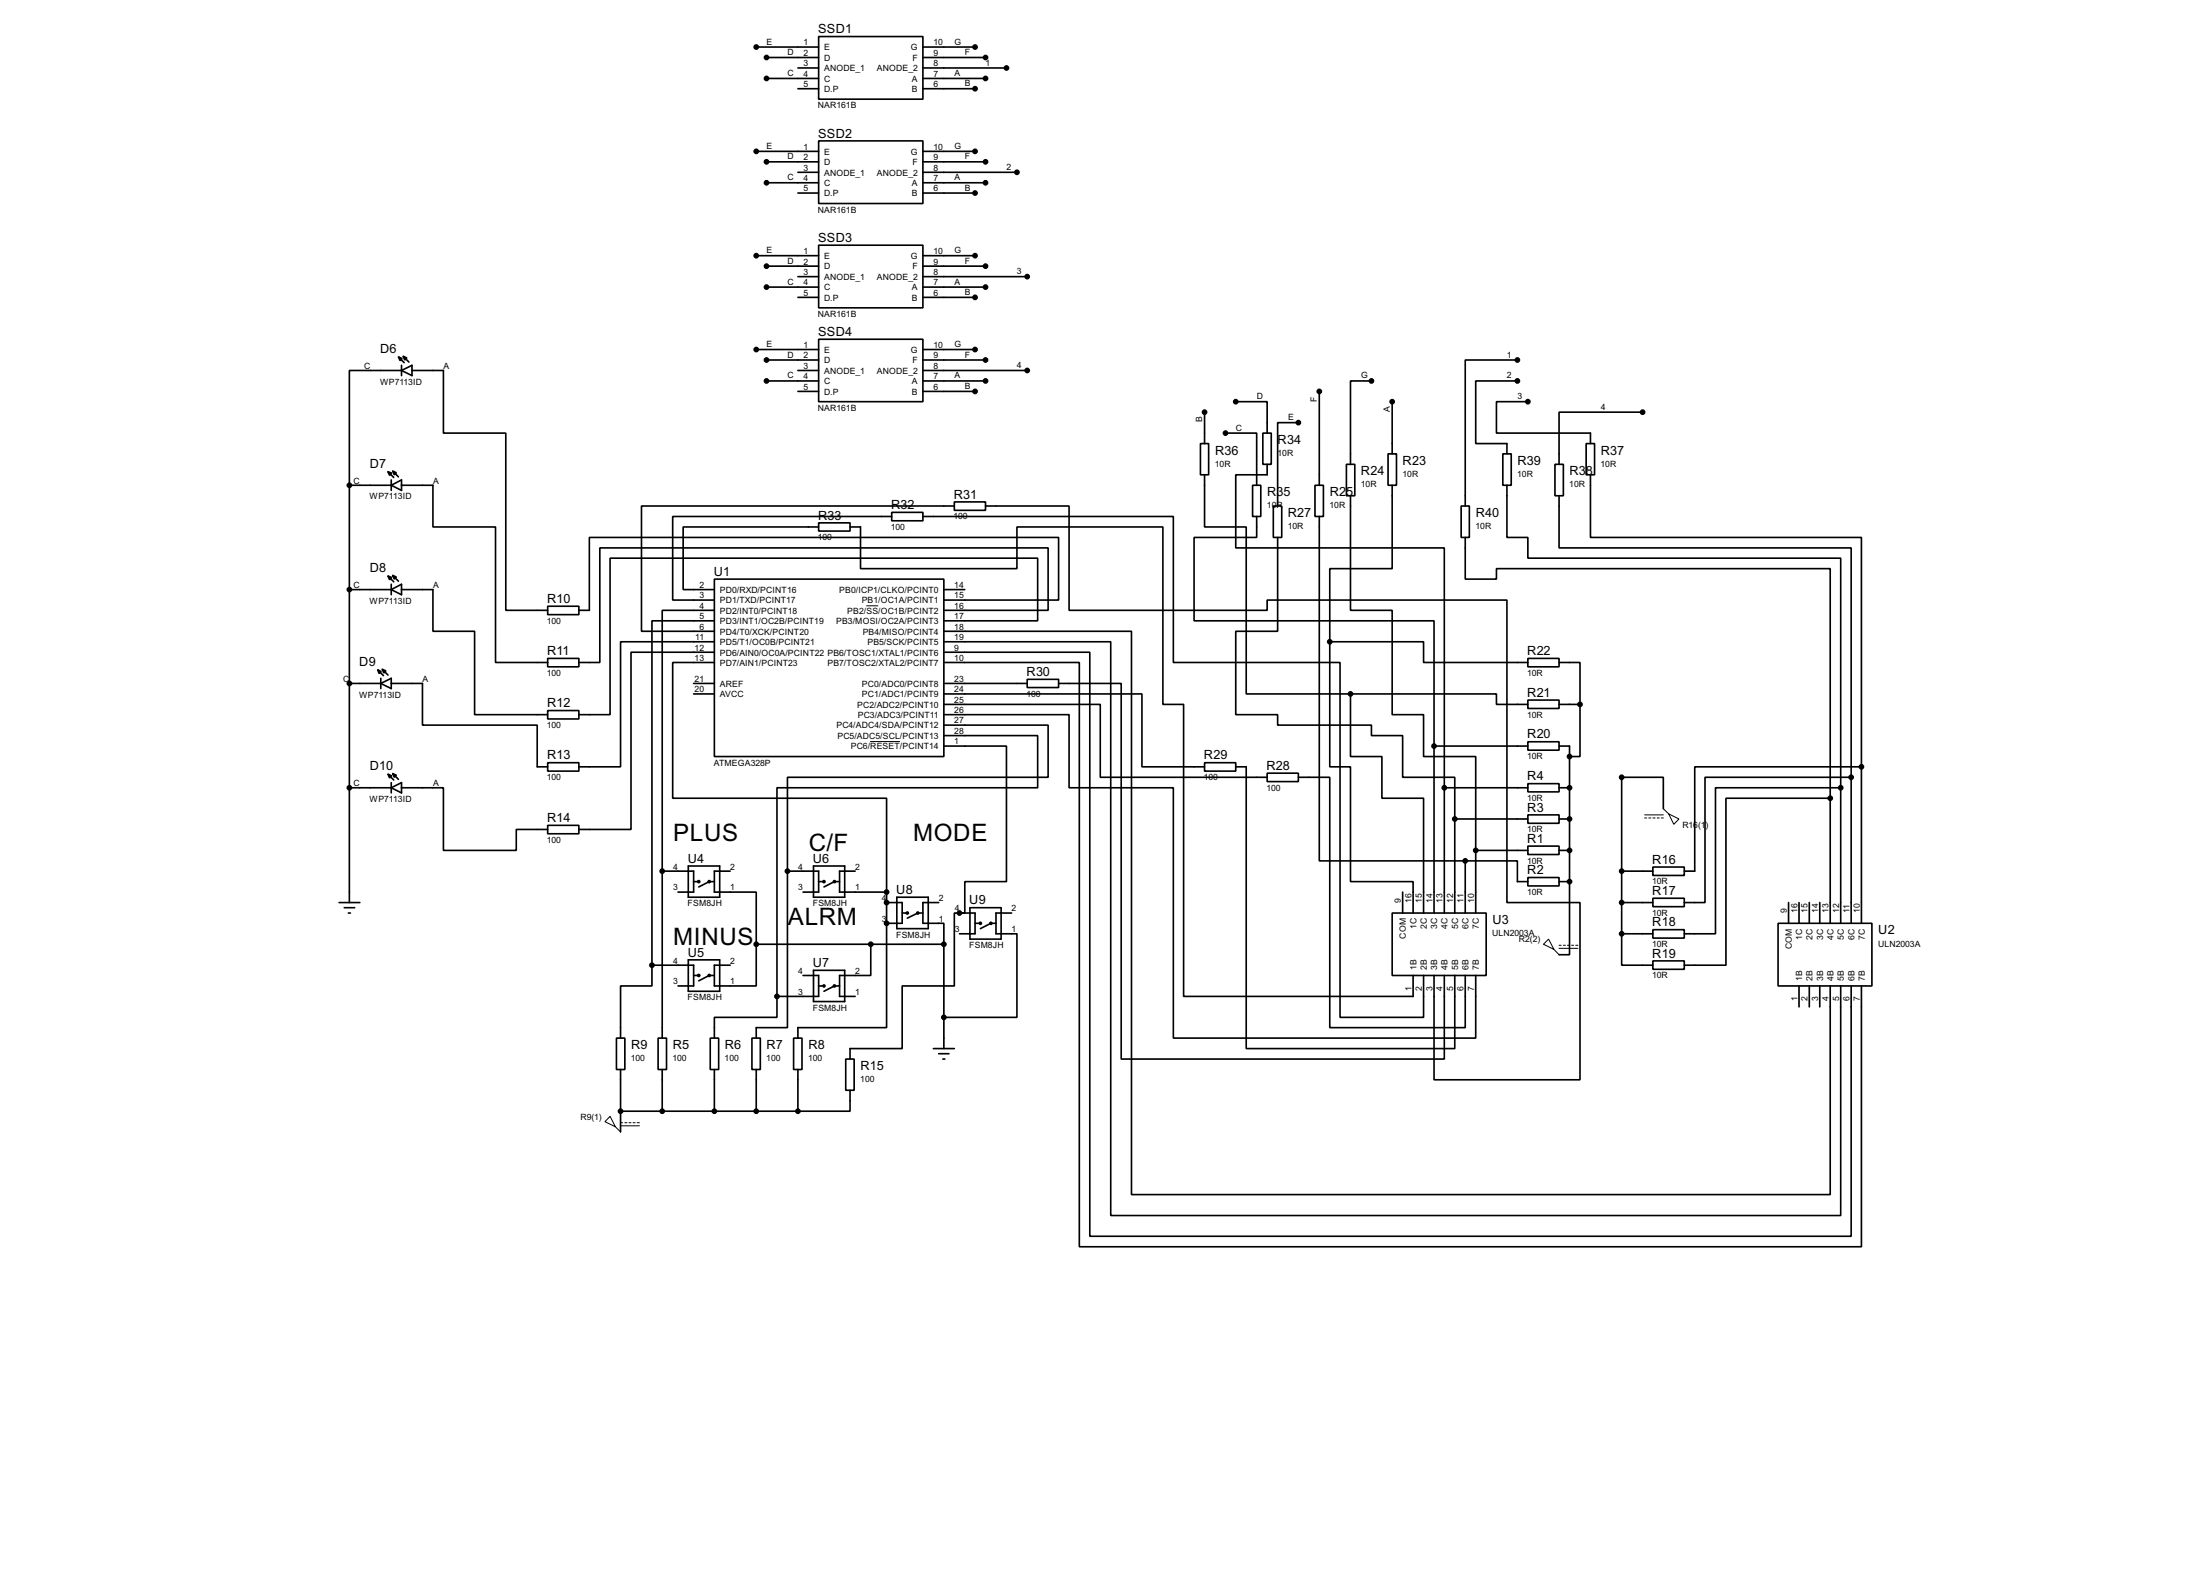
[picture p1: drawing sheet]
<svg xmlns="http://www.w3.org/2000/svg" width="536mm" height="383mm" viewBox="0 0 536 383" stroke-linecap="round" stroke-linejoin="round" font-family="sans-serif">
<g fill="none" stroke="#000" stroke-width=".4">
<path d="M184.2 11.5h15.2M186.7 14h12.7M186.7 19.1h12.7M194.4 16.6h5M199.4 8.9h25.4v15.3h-25.4zM224.8 11.5h12.7M224.8 14h15.3M224.8 19.1h15.3M224.8 16.6h20.4M184.2 36.9h15.2M186.7 39.4h12.7M194.4 21.6h5"/>
<path d="M199.4 34.3h25.4v15.3h-25.4zM224.8 21.6h12.7M224.8 36.9h12.7M224.8 39.4h15.3M186.7 44.5h12.7M194.4 47h5M194.4 42h5M199.4 59.7h25.4v15.3h-25.4zM224.8 44.5h15.3M224.8 47h12.7M224.8 42h22.9M184.2 62.3h15.2"/>
<path d="M186.7 64.8h12.7M186.7 69.9h12.7M194.4 72.4h5M194.4 67.4h5M224.8 62.3h12.7M224.8 64.8h15.3M224.8 69.9h15.3M224.8 72.4h12.7M224.8 67.4h25.4M97.1 86.9l.9 .4-.5 .5zM97.1 86.9l1.4 1.4M97.8 90.2h-12.7v28"/>
<path d="M97.8 90.2l2.6-1.2v2.5zM97.8 89v2.5M98.2 86.8l.9 .4-.5 .5zM98.2 86.8l1.4 1.4M100.4 90.2h7.6v15.3h15.2v43.1h10.2M184.2 85.1h15.2M186.7 87.7h12.7M186.7 92.8h12.7M194.4 95.3h5M194.4 90.2h5M199.4 82.6h25.4v15.2h-25.4zM224.8 85.1h12.7"/>
<path d="M224.8 87.7h15.3M224.8 92.8h15.3M224.8 95.3h12.7M224.8 90.2h25.4M301 97.8h7.7v7.7M321.4 95.3v22.9M334.1 92.8h-5.1v20.3M339.1 97.8v12.7M369.6 92.8h-10.1v15.2h7.6v2.5M369.6 87.7h-12.7v35.5M372.2 97.8h-7.7v7.7h22.9v2.5M85.1 118.2h10.2"/>
<path d="M85.1 118.2v101.6M94.5 114.9l.9 .3-.5 .6zM94.5 114.9l1.4 1.4M95.3 118.2l2.5-1.3v2.5zM95.3 116.9v2.5M95.7 114.7l.9 .4-.5 .5zM95.7 114.7l1.4 1.4M97.8 118.2h7.7v10.1h15.2v33h12.7M292.4 108h2v7.6h-2zM293.4 115.6v12.7h10.2v40.7h25.4M293.4 100.4v7.6M298.5 105.5h7.6v12.7"/>
<path d="M305.1 118.2h2v7.6h-2zM307.6 105.5h2.1v7.6h-2.1zM308.7 113.1v2.5h-7.7v17.8h50.8v58.4M316.3 102.9h-5.1v20.3M320.3 118.2h2.1v7.6h-2.1zM328 113.1h2v7.6h-2zM338.1 110.5h2.1v7.7h-2.1zM339.1 118.2v20.3h-15.2v17.8M366.1 110.5h2v7.7h-2zM367.1 118.2v12.7h5.1v5h76.2v55.9M378.8 113.1h2v7.6h-2zM386.4 108h2v7.6h-2z"/>
<path d="M387.4 115.6v15.3h66v55.8M400.1 100.4h-20.3v12.7M199.4 127.3h7.7v2h-7.7zM199.4 128.3h-33v15.3h7.6M207.1 128.3h2.5v10.2h38.1v-10.2h35.6v43.2h5v71.1h55.9v-5.1M217.2 124.8h7.6v2h-7.6zM217.2 125.8h-53.3v20.3h10.1M224.8 125.8h61v35.5h40.6v86.4h20.4v-10.2M232.5 122.2h7.6v2.1h-7.6zM232.5 123.2h-76.2v30.5h17.7M240.1 123.2h20.3v25.4h48.3v-2.5h58.4v73.7h17.8v43.1h-35.6v-25.4M306.1 125.8v5.1h-15.2v20.3h58.4v30.5"/>
<path d="M310.2 123.2h2v7.7h-2zM311.2 130.9v22.8h-10.2v20.3h10.2v2.6h22.9v2.5h7.6v10.2h12.7v10.1M321.4 125.8v83.8h35.5M329 120.7v27.9h10.1v25.4h7.7v10.2h12.7v22.9M355.9 123.2h2v7.7h-2zM356.9 130.9v10.1h7.6v-2.5h81.3v55.9M379.8 120.7v12.7h71.1v55.9M85.1 143.6h10.2M94.5 140.3l.9 .3-.5 .6zM94.5 140.3l1.4 1.4M95.3 143.6l2.5-1.3v2.5zM95.3 142.3v2.5"/>
<path d="M95.7 140.1l.9 .4-.5 .5zM95.7 140.1l1.4 1.4M97.8 143.6h7.7v10.1h10.1v20.3h17.8M133.4 147.6h7.6v2.1h-7.6zM174 141h55.9v43.2h-55.9zM174 156.3h-22.8v30.4h-10.2M174 158.8h-20.3v43.2h-12.7M174 148.6h-12.7v63.5M174 151.2h-15.2v83.8M229.9 146.1h28v-15.2h-114.3v17.7h-2.6M229.9 148.6h25.4v-15.2h-109.2v27.9h-5.1M229.9 151.2h22.9v-15.3h-104.2v38.1h-7.6"/>
<path d="M229.9 153.7h45.7v137.2h170.2v-50.8M229.9 156.3h40.7v139.7h177.8v-55.9M229.9 158.8h35.6v142.2h185.4v-60.9M229.9 143.6h5.1M323.9 156.3v30.4h5.1v28h15.2v7.6M323.9 156.3h22.9v5h25.4M85.1 166.4h7.7M92 163.1l.9 .4-.5 .5zM92 163.1l1.4 1.4M92.8 166.4l2.5-1.2v2.5zM92.8 165.2v2.5M93.1 163l.9 .4-.5 .5z"/>
<path d="M93.1 163l1.4 1.4M95.3 166.4h7.6v10.2h28v10.1h2.5M133.4 160.3h7.6v2.1h-7.6zM133.4 173h7.6v2.1h-7.6zM169 166.4h5M169 169h5M174 161.3h-10.1v33.1h52.1v22.8M229.9 171.5h38.1v17.8h40.7M229.9 169h48.3v17.7h15.2M229.9 161.3h33v142.3h190.5v-63.5M229.9 174h30.5v17.8h25.4v61h73.7v-15.3M229.9 176.6h25.4v12.7h-63.5v22.8"/>
<path d="M229.9 179.1h22.9v12.7h-63.5v50.8M229.9 166.4h20.3M250.2 165.4h7.7v2h-7.7zM257.9 166.4h15.2v91.5h78.7v-20.4M329 169v15.2h7.6v10.2h10.2v27.9M329 169h35.5v2.5h7.7M372.2 170.5h7.6v2h-7.6zM372.2 160.3h7.6v2.1h-7.6zM379.8 161.3h5.1v10.2M379.8 171.5h5.1M384.9 171.5v12.7h-2.6M85.1 191.8h10.2"/>
<path d="M94.5 188.5l.9 .4-.5 .5zM94.5 188.5l1.4 1.4M95.3 191.8l2.5-1.2v2.5zM95.3 190.6v2.5M95.7 188.4l.9 .4-.5 .5zM95.7 188.4l1.4 1.4M97.8 191.8h10.2v15.3h17.8v-5.1h7.6M133.4 185.7h7.6v2.1h-7.6zM229.9 181.7h15.3v33h-10.2v7.6h-1.3M293.4 185.7h7.6v2.1h-7.6zM301 186.7h2.6v68.6h50.8v-17.8M308.7 188.3h7.6v2h-7.6z"/>
<path d="M316.3 189.3h7.6v60.9h33v-12.7M349.3 181.7v40.6M349.3 181.7h22.9M351.8 191.8v30.5M351.8 191.8h20.4M354.4 199.4v22.9M354.4 199.4h17.8M372.2 198.4h7.6v2.1h-7.6zM372.2 190.8h7.6v2h-7.6zM372.2 180.6h7.6v2.1h-7.6zM379.8 199.4h2.5M379.8 181.7h2.5v33"/>
<path d="M379.8 191.8h2.5M405.2 196.9v-7.6h-10.2v38.1M445.8 194.4h-25.4v40.6h-10.1M445.8 194.4v30.4M448.4 191.8h-30.5v35.6h-7.6M448.4 191.8v33M450.9 189.3h-35.6v30.5h-5M450.9 189.3v35.5M453.4 186.7h-40.6v25.4h-2.5M453.4 186.7v38.1M82.6 219.8h5.1M133.4 201h7.6v2h-7.6z"/>
<path d="M161.3 212.1v40.7M161.3 212.1h7.7v5.1h-3.8M167.7 210.9h7.6v7.6h-7.6zM169 214.7h1.2M174 214.7h-1.2l-2.6 1.3M177.9 212.1h-3.9v5.1h10.2v12.7M191.8 212.1v38.1h-7.6v2.6M191.8 212.1h7.6v5.1h-3.8M198.2 210.9h7.6v7.6h-7.6zM199.4 214.7h1.3M204.5 214.7h-1.2l-2.6 1.3M208.3 212.1h-3.8v5.1h11.5"/>
<path d="M216 219.8h3.8v5h-3.8M216 217.2v7.6M218.5 218.5h7.6v7.6h-7.6zM228.7 219.8h-3.9v5h5.1v5.1M341.7 217.2v5.1M356.9 209.6h12.7v5.1h2.6M356.9 209.6v12.7M359.5 207.1v15.2M359.5 207.1h12.7M372.2 206h7.6v2.1h-7.6zM372.2 213.7h7.6v2h-7.6zM379.8 207.1h2.5"/>
<path d="M379.8 214.7h2.5M382.3 214.7v17.8h-2.5M395 212.1h7.6M395 219.8h7.6M402.6 211.1h7.7v2.1h-7.7zM402.6 218.7h7.7v2.1h-7.7zM435.7 219.8v5M438.2 219.8v5M440.7 219.8v5M443.3 219.8v5M83.9 221h2.5M84.9 222.3h.5"/>
<path d="M158.8 235v5.1h-7.6v12.7M158.8 235h10.2v5.1h-3.8M167.7 233.7h7.6v7.7h-7.6zM169 237.5h1.2M174 237.5h-1.2l-2.6 1.3M184.2 229.9v10.2h-10.2v-5.1h3.9M184.2 229.9h45.7M195.6 237.5h3.8v5.1h-10.1M198.2 236.3h7.6v7.6h-7.6zM212.1 229.9v7.6h-7.6v5.1h3.8M216 224.8v25.4h-21.6v2.6M219.8 222.3h1.2"/>
<path d="M224.8 222.3h-1.2l-2.6 1.3M229.9 229.9v25.4M233.7 222.3h-1.2v17.8h-12.7v15.2h-12.7v2.6M233.7 222.3h3.8v5.1h-3.8M236.3 221h7.6v7.7h-7.6zM237.5 224.8h1.3M242.6 224.8h-1.2l-2.6 1.3M246.4 222.3h-3.8v5.1h5.1v20.3h-17.8M339.1 222.3h22.9v15.2h-22.9zM395 227.4v7.6h7.6M395 227.4h7.6M402.6 226.4h7.7v2h-7.7z"/>
<path d="M402.6 234h7.7v2h-7.7zM433.1 224.8h22.9v15.3h-22.9zM150.2 252.8h2v7.6h-2zM160.3 252.8h2.1v7.6h-2.1zM173 252.8h2.1v7.6h-2.1zM183.2 252.8h2v7.6h-2zM189.3 242.6v5.1h-15.3v5.1M193.3 252.8h2.1v7.6h-2.1zM199.4 240.1h1.3M204.5 240.1h-1.2l-2.6 1.3M206 257.9h2.1v7.6h-2.1zM227.4 255.3h5.1"/>
<path d="M228.7 256.6h2.5M229.7 257.9h.5M438.2 240.1v5.1M440.7 240.1v5.1M443.3 240.1v5.1M151.2 270.6h43.2M151.2 260.4v15.2M161.3 260.4v10.2M174 260.4v10.2M184.2 260.4v10.2M194.4 260.4v10.2M207.1 265.5v5.1h-12.7"/>
<circle cx="170.2" cy="214.7" r=".25"/>
<circle cx="172.8" cy="214.7" r=".25"/>
<circle cx="200.7" cy="214.7" r=".25"/>
<circle cx="203.3" cy="214.7" r=".25"/>
<circle cx="170.2" cy="237.5" r=".25"/>
<circle cx="172.8" cy="237.5" r=".25"/>
<circle cx="221" cy="222.3" r=".25"/>
<circle cx="223.6" cy="222.3" r=".25"/>
<circle cx="238.8" cy="224.8" r=".25"/>
<circle cx="241.4" cy="224.8" r=".25"/>
<circle cx="200.7" cy="240.1" r=".25"/>
<circle cx="203.3" cy="240.1" r=".25"/>
</g>
<g fill="#000">
<circle cx="85.1" cy="166.4" r=".2"/>
<circle cx="382.3" cy="191.8" r=".2"/>
<circle cx="382.3" cy="199.4" r=".2"/>
<circle cx="216" cy="219.8" r=".2"/>
<circle cx="382.3" cy="214.7" r=".2"/>
<circle cx="382.3" cy="207.1" r=".2"/>
<circle cx="216" cy="224.8" r=".2"/>
<circle cx="233.7" cy="222.3" r=".2"/>
</g>
<g fill="none" stroke="#000" stroke-width=".24">
<path d="M211 147.5h2.9M212 180.6h7.2M400.6 199.2h.5M400.6 198.4h4.6M401.6 199.2h.5M402.6 199.2h.6M403.7 199.2h.5M404.7 199.2h.5M405.2 196.9l1.3 1.3M406.5 198.2l2.5 1.2-1.3 1.3zM376 229.9l1.2-1.2 1.3 2.5zM378.5 231.2l1.3 1.3"/>
<path d="M379.8 230.2h.5M379.8 230.9h4.6M380.8 230.2h.5M381.8 230.2h.5M382.8 230.2h.5M383.8 230.2h.6M148.6 271.8l1.3 2.6-2.5-1.3zM149.9 274.4l1.3 1.2M151.2 273.4h.5M151.2 274.1h4.6M152.2 273.4h.5M153.2 273.4h.5"/>
<path d="M154.2 273.4h.5M155.2 273.4h.6"/>
</g>
<g fill="#000" stroke="#000" stroke-width=".4">
<circle cx="184.2" cy="11.5" r=".5"/>
<circle cx="186.7" cy="19.1" r=".5"/>
<circle cx="186.7" cy="14" r=".5"/>
<circle cx="237.5" cy="11.5" r=".5"/>
<circle cx="240" cy="19.1" r=".5"/>
<circle cx="240" cy="14" r=".5"/>
<circle cx="245.1" cy="16.6" r=".5"/>
<circle cx="184.2" cy="36.9" r=".5"/>
<circle cx="186.7" cy="39.4" r=".5"/>
<circle cx="237.5" cy="21.6" r=".5"/>
<circle cx="237.5" cy="36.9" r=".5"/>
<circle cx="240" cy="39.4" r=".5"/>
<circle cx="186.7" cy="44.5" r=".5"/>
<circle cx="237.5" cy="47" r=".5"/>
<circle cx="240" cy="44.5" r=".5"/>
<circle cx="247.7" cy="42" r=".5"/>
<circle cx="184.2" cy="62.3" r=".5"/>
<circle cx="186.7" cy="64.8" r=".5"/>
<circle cx="186.7" cy="69.9" r=".5"/>
<circle cx="237.5" cy="62.3" r=".5"/>
<circle cx="237.5" cy="72.4" r=".5"/>
<circle cx="240" cy="64.8" r=".5"/>
<circle cx="240" cy="69.9" r=".5"/>
<circle cx="250.2" cy="67.4" r=".5"/>
<circle cx="184.2" cy="85.1" r=".5"/>
<circle cx="186.7" cy="87.7" r=".5"/>
<circle cx="186.7" cy="92.8" r=".5"/>
<circle cx="237.5" cy="95.3" r=".5"/>
<circle cx="237.5" cy="85.1" r=".5"/>
<circle cx="240" cy="92.8" r=".5"/>
<circle cx="240" cy="87.7" r=".5"/>
<circle cx="250.2" cy="90.2" r=".5"/>
<circle cx="301" cy="97.8" r=".5"/>
<circle cx="321.3" cy="95.3" r=".5"/>
<circle cx="334" cy="92.8" r=".5"/>
<circle cx="339.1" cy="97.8" r=".5"/>
<circle cx="369.6" cy="87.7" r=".5"/>
<circle cx="369.6" cy="92.8" r=".5"/>
<circle cx="372.1" cy="97.8" r=".5"/>
<circle cx="85.1" cy="118.2" r=".5"/>
<circle cx="293.4" cy="100.4" r=".5"/>
<circle cx="298.5" cy="105.5" r=".5"/>
<circle cx="316.2" cy="102.9" r=".5"/>
<circle cx="400.1" cy="100.4" r=".5"/>
<circle cx="85.1" cy="143.6" r=".5"/>
<circle cx="323.9" cy="156.3" r=".5"/>
<circle cx="85.1" cy="166.4" r=".5"/>
<circle cx="328.9" cy="169" r=".5"/>
<circle cx="384.8" cy="171.5" r=".5"/>
<circle cx="85.1" cy="191.8" r=".5"/>
<circle cx="349.3" cy="181.7" r=".5"/>
<circle cx="351.8" cy="191.8" r=".5"/>
<circle cx="354.3" cy="199.4" r=".5"/>
<circle cx="382.3" cy="191.8" r=".5"/>
<circle cx="382.3" cy="199.4" r=".5"/>
<circle cx="382.3" cy="184.2" r=".5"/>
<circle cx="395" cy="189.3" r=".5"/>
<circle cx="445.8" cy="194.4" r=".5"/>
<circle cx="448.3" cy="191.8" r=".5"/>
<circle cx="450.9" cy="189.3" r=".5"/>
<circle cx="453.4" cy="186.7" r=".5"/>
<circle cx="161.3" cy="212.1" r=".5"/>
<circle cx="191.8" cy="212.1" r=".5"/>
<circle cx="215.9" cy="217.2" r=".5"/>
<circle cx="215.9" cy="219.8" r=".5"/>
<circle cx="356.9" cy="209.6" r=".5"/>
<circle cx="359.4" cy="207.1" r=".5"/>
<circle cx="382.3" cy="214.7" r=".5"/>
<circle cx="382.3" cy="207.1" r=".5"/>
<circle cx="395" cy="212.1" r=".5"/>
<circle cx="395" cy="219.8" r=".5"/>
<circle cx="158.8" cy="235" r=".5"/>
<circle cx="184.2" cy="229.9" r=".5"/>
<circle cx="212.1" cy="229.9" r=".5"/>
<circle cx="215.9" cy="224.8" r=".5"/>
<circle cx="229.9" cy="229.9" r=".5"/>
<circle cx="233.7" cy="222.3" r=".5"/>
<circle cx="395" cy="227.4" r=".5"/>
<circle cx="189.2" cy="242.6" r=".5"/>
<circle cx="229.9" cy="247.7" r=".5"/>
<circle cx="151.1" cy="270.6" r=".5"/>
<circle cx="161.3" cy="270.6" r=".5"/>
<circle cx="174" cy="270.6" r=".5"/>
<circle cx="184.2" cy="270.6" r=".5"/>
<circle cx="194.3" cy="270.6" r=".5"/>
</g>
<g font-size="6.6">
<text x="164" y="204.8">PLUS</text>
<text x="197" y="207.3">C/F</text>
<text x="222.4" y="204.8">MODE</text>
<text x="191.9" y="225.1">ALRM</text>
<text x="164" y="230.2">MINUS</text>
</g>
<g font-size="3.5">
<text x="199.3" y="8.1">SSD1</text>
<text x="199.3" y="33.5">SSD2</text>
<text x="199.3" y="58.9">SSD3</text>
<text x="199.3" y="81.8">SSD4</text>
<text x="92.6" y="86">D6</text>
<text x="90.1" y="113.9">D7</text>
<text x="296" y="110.7">R36</text>
<text x="311.2" y="108.2">R34</text>
<text x="341.7" y="113.2">R23</text>
<text x="369.6" y="113.2">R39</text>
<text x="389.9" y="110.7">R37</text>
<text x="331.5" y="115.7">R24</text>
<text x="382.3" y="115.7">R38</text>
<text x="217.1" y="124">R32</text>
<text x="232.3" y="121.4">R31</text>
<text x="308.7" y="120.9">R35</text>
<text x="313.7" y="125.9">R27</text>
<text x="323.9" y="120.9">R25</text>
<text x="359.5" y="125.9">R40</text>
<text x="199.3" y="126.5">R33</text>
<text x="90.1" y="139.3">D8</text>
<text x="173.9" y="140.2">U1</text>
<text x="133.3" y="146.8">R10</text>
<text x="133.3" y="159.5">R11</text>
<text x="372" y="159.5">R22</text>
<text x="87.5" y="162.2">D9</text>
<text x="250.1" y="164.6">R30</text>
<text x="133.3" y="172.2">R12</text>
<text x="372" y="169.7">R21</text>
<text x="372" y="179.8">R20</text>
<text x="133.3" y="184.9">R13</text>
<text x="293.3" y="184.9">R29</text>
<text x="90.1" y="187.6">D10</text>
<text x="308.5" y="187.5">R28</text>
<text x="372" y="190">R4</text>
<text x="372" y="197.6">R3</text>
<text x="133.3" y="200.2">R14</text>
<text x="372" y="205.2">R1</text>
<text x="167.5" y="210.1">U4</text>
<text x="198" y="210.1">U6</text>
<text x="372" y="212.9">R2</text>
<text x="402.5" y="210.3">R16</text>
<text x="218.3" y="217.7">U8</text>
<text x="236.1" y="220.2">U9</text>
<text x="402.5" y="217.9">R17</text>
<text x="363.5" y="225">U3</text>
<text x="402.5" y="225.6">R18</text>
<text x="457.5" y="227.5">U2</text>
<text x="167.5" y="232.9">U5</text>
<text x="402.5" y="233.2">R19</text>
<text x="198" y="235.5">U7</text>
<text x="153.7" y="255.5">R9</text>
<text x="163.9" y="255.5">R5</text>
<text x="176.6" y="255.5">R6</text>
<text x="186.7" y="255.5">R7</text>
<text x="196.9" y="255.5">R8</text>
<text x="209.6" y="260.6">R15</text>
</g>
<g font-size="2.4">
<text x="186.7" y="10.8">E</text>
<text x="195.8" y="11.1">1</text>
<text x="227.4" y="11.1">10</text>
<text x="232.5" y="10.8">G</text>
<text x="191.8" y="13.4">D</text>
<text x="195.8" y="13.6">2</text>
<text x="195.8" y="16.2">3</text>
<text x="200.7" y="12.2">E</text>
<text x="200.7" y="14.8">D</text>
<text x="200.7" y="17.4">ANODE_1</text>
<text x="213.6" y="17.4">ANODE_2</text>
<text x="221.9" y="12.2">G</text>
<text x="222.2" y="14.8">F</text>
<text x="227.4" y="13.6">9</text>
<text x="227.4" y="16.2">8</text>
<text x="235" y="13.4">F</text>
<text x="240.1" y="16">1</text>
<text x="191.8" y="18.5">C</text>
<text x="195.8" y="18.7">4</text>
<text x="195.8" y="21.2">5</text>
<text x="200.7" y="19.9">C</text>
<text x="200.7" y="22.4">D.P</text>
<text x="222.1" y="19.9">A</text>
<text x="222.1" y="22.4">B</text>
<text x="227.4" y="18.7">7</text>
<text x="227.4" y="21.2">6</text>
<text x="232.5" y="18.5">A</text>
<text x="235" y="21">B</text>
<text x="199.2" y="26.4">NAR161B</text>
<text x="186.7" y="36.3">E</text>
<text x="191.8" y="38.8">D</text>
<text x="195.8" y="36.4">1</text>
<text x="195.8" y="39">2</text>
<text x="195.8" y="41.6">3</text>
<text x="200.7" y="37.7">E</text>
<text x="200.7" y="40.2">D</text>
<text x="221.9" y="37.7">G</text>
<text x="222.2" y="40.2">F</text>
<text x="227.4" y="36.4">10</text>
<text x="227.4" y="39">9</text>
<text x="227.4" y="41.6">8</text>
<text x="232.5" y="36.3">G</text>
<text x="235" y="38.8">F</text>
<text x="245.2" y="41.3">2</text>
<text x="191.8" y="43.9">C</text>
<text x="195.8" y="44.1">4</text>
<text x="195.8" y="46.6">5</text>
<text x="200.7" y="42.7">ANODE_1</text>
<text x="200.7" y="45.3">C</text>
<text x="200.7" y="47.8">D.P</text>
<text x="213.6" y="42.7">ANODE_2</text>
<text x="222.1" y="45.3">A</text>
<text x="222.1" y="47.8">B</text>
<text x="227.4" y="44.1">7</text>
<text x="227.4" y="46.6">6</text>
<text x="232.5" y="43.9">A</text>
<text x="235" y="46.4">B</text>
<text x="199.2" y="51.8">NAR161B</text>
<text x="186.7" y="61.7">E</text>
<text x="191.8" y="64.2">D</text>
<text x="195.8" y="61.9">1</text>
<text x="195.8" y="64.4">2</text>
<text x="200.7" y="63.1">E</text>
<text x="200.7" y="65.6">D</text>
<text x="221.9" y="63.1">G</text>
<text x="222.2" y="65.6">F</text>
<text x="227.4" y="61.9">10</text>
<text x="227.4" y="64.4">9</text>
<text x="232.5" y="61.7">G</text>
<text x="235" y="64.2">F</text>
<text x="191.8" y="69.3">C</text>
<text x="195.8" y="67">3</text>
<text x="195.8" y="69.5">4</text>
<text x="195.8" y="72">5</text>
<text x="200.7" y="68.1">ANODE_1</text>
<text x="200.7" y="70.7">C</text>
<text x="213.6" y="68.1">ANODE_2</text>
<text x="222.1" y="70.7">A</text>
<text x="227.4" y="67">8</text>
<text x="227.4" y="69.5">7</text>
<text x="227.4" y="72">6</text>
<text x="232.5" y="69.3">A</text>
<text x="235" y="71.8">B</text>
<text x="247.7" y="66.7">3</text>
<text x="199.2" y="77.2">NAR161B</text>
<text x="200.7" y="73.2">D.P</text>
<text x="222.1" y="73.2">B</text>
<text x="88.7" y="89.8">C</text>
<text x="108" y="89.8">A</text>
<text x="186.7" y="84.5">E</text>
<text x="191.8" y="87.1">D</text>
<text x="195.8" y="84.7">1</text>
<text x="195.8" y="87.3">2</text>
<text x="195.8" y="89.8">3</text>
<text x="200.7" y="85.9">E</text>
<text x="200.7" y="88.5">D</text>
<text x="221.9" y="85.9">G</text>
<text x="222.2" y="88.5">F</text>
<text x="227.4" y="84.7">10</text>
<text x="227.4" y="87.3">9</text>
<text x="227.4" y="89.8">8</text>
<text x="232.5" y="84.5">G</text>
<text x="235" y="87.1">F</text>
<text x="247.7" y="89.6">4</text>
<text x="367.1" y="87.1">1</text>
<text x="92.6" y="93.7">WP7113ID</text>
<text x="191.8" y="92.2">C</text>
<text x="195.8" y="92.4">4</text>
<text x="195.8" y="94.9">5</text>
<text x="200.7" y="91">ANODE_1</text>
<text x="200.7" y="93.6">C</text>
<text x="213.6" y="91">ANODE_2</text>
<text x="222.1" y="93.6">A</text>
<text x="227.4" y="92.4">7</text>
<text x="227.4" y="94.9">6</text>
<text x="232.5" y="92.2">A</text>
<text x="235" y="94.7">B</text>
<text x="331.5" y="92.2">G</text>
<text x="367.1" y="92.2">2</text>
<text x="199.2" y="100">NAR161B</text>
<text x="200.7" y="96.1">D.P</text>
<text x="222.1" y="96.1">B</text>
<text x="306.1" y="97.2">D</text>
<text x="320.8" y="97.8" transform="rotate(-90 320.8 97.8)">F</text>
<text x="338.5" y="100.3" transform="rotate(-90 338.5 100.3)">A</text>
<text x="369.6" y="97.2">3</text>
<text x="389.9" y="99.8">4</text>
<text x="292.8" y="102.9" transform="rotate(-90 292.8 102.9)">B</text>
<text x="301" y="104.9">C</text>
<text x="313.7" y="102.3">E</text>
<text x="295.9" y="113.6">10R</text>
<text x="311.2" y="111.1">10R</text>
<text x="389.9" y="113.6">10R</text>
<text x="86.1" y="117.8">C</text>
<text x="105.5" y="117.8">A</text>
<text x="331.5" y="118.6">10R</text>
<text x="341.6" y="116.2">10R</text>
<text x="369.6" y="116.2">10R</text>
<text x="382.3" y="118.6">10R</text>
<text x="90" y="121.6">WP7113ID</text>
<text x="308.6" y="123.8">10R</text>
<text x="323.9" y="123.8">10R</text>
<text x="199.2" y="131.5">100</text>
<text x="217" y="129">100</text>
<text x="232.3" y="126.4">100</text>
<text x="313.7" y="128.9">10R</text>
<text x="359.4" y="128.9">10R</text>
<text x="86.1" y="143.2">C</text>
<text x="105.5" y="143.2">A</text>
<text x="170.4" y="143.2">2</text>
<text x="232.5" y="143.2">14</text>
<text x="90" y="147">WP7113ID</text>
<text x="170.4" y="148.2">4</text>
<text x="170.4" y="145.7">3</text>
<text x="175.3" y="149.4">PD2/INT0/PCINT18</text>
<text x="175.3" y="146.9">PD1/TXD/PCINT17</text>
<text x="175.3" y="144.4">PD0/RXD/PCINT16</text>
<text x="204.4" y="144.4">PB0/ICP1/CLKO/PCINT0</text>
<text x="206.4" y="149.4">PB2/SS/OC1B/PCINT2</text>
<text x="209.9" y="146.9">PB1/OC1A/PCINT1</text>
<text x="232.5" y="145.7">15</text>
<text x="232.5" y="148.2">16</text>
<text x="133.2" y="151.9">100</text>
<text x="169.4" y="155.9">11</text>
<text x="170.4" y="153.3">6</text>
<text x="170.4" y="150.8">5</text>
<text x="175.3" y="154.5">PD4/T0/XCK/PCINT20</text>
<text x="175.3" y="152">PD3/INT1/OC2B/PCINT19</text>
<text x="203.7" y="152">PB3/MOSI/OC2A/PCINT3</text>
<text x="210.1" y="154.5">PB4/MISO/PCINT4</text>
<text x="232.5" y="150.8">17</text>
<text x="232.5" y="153.3">18</text>
<text x="232.5" y="155.9">19</text>
<text x="169.2" y="158.4">12</text>
<text x="169.2" y="160.9">13</text>
<text x="175.3" y="159.6">PD6/AIN0/OC0A/PCINT22 PB6/TOSC1/XTAL1/PCINT6</text>
<text x="175.3" y="157.1">PD5/T1/OC0B/PCINT21</text>
<text x="211.3" y="157.1">PB5/SCK/PCINT5</text>
<text x="232.5" y="160.9">10</text>
<text x="232.5" y="158.4">9</text>
<text x="83.6" y="166">C</text>
<text x="102.9" y="166">A</text>
<text x="133.2" y="164.6">100</text>
<text x="169.2" y="166">21</text>
<text x="175.3" y="167.2">AREF</text>
<text x="175.3" y="162.1">PD7/AIN1/PCINT23</text>
<text x="201.5" y="162.1">PB7/TOSC2/XTAL2/PCINT7</text>
<text x="209.9" y="167.2">PC0/ADC0/PCINT8</text>
<text x="232.5" y="166">23</text>
<text x="372" y="164.6">10R</text>
<text x="87.5" y="169.9">WP7113ID</text>
<text x="169.2" y="168.6">20</text>
<text x="175.3" y="169.8">AVCC</text>
<text x="208.8" y="172.3">PC2/ADC2/PCINT10</text>
<text x="209.9" y="169.8">PC1/ADC1/PCINT9</text>
<text x="232.5" y="173.6">26</text>
<text x="232.5" y="171.1">25</text>
<text x="232.5" y="168.6">24</text>
<text x="250" y="169.6">100</text>
<text x="133.2" y="177.3">100</text>
<text x="203.7" y="177.4">PC4/ADC4/SDA/PCINT12</text>
<text x="204" y="179.9">PC5/ADC5/SCL/PCINT13</text>
<text x="208.9" y="174.8">PC3/ADC3/PCINT11</text>
<text x="232.5" y="178.7">28</text>
<text x="232.5" y="176.2">27</text>
<text x="372" y="174.7">10R</text>
<text x="207.2" y="182.5">PC6/RESET/PCINT14</text>
<text x="232.5" y="181.3">1</text>
<text x="372" y="184.9">10R</text>
<text x="86.1" y="191.4">C</text>
<text x="105.5" y="191.4">A</text>
<text x="133.2" y="190">100</text>
<text x="173.8" y="186.4">ATMEGA328P</text>
<text x="293.2" y="190">100</text>
<text x="90" y="195.3">WP7113ID</text>
<text x="308.5" y="192.5">100</text>
<text x="372" y="195">10R</text>
<text x="372" y="202.7">10R</text>
<text x="409.8" y="201.5">R16(1</text>
<text x="415.5" y="201.5">)</text>
<text x="133.2" y="205.2">100</text>
<text x="164" y="211.7">4</text>
<text x="177.9" y="211.7">2</text>
<text x="194.5" y="211.7">4</text>
<text x="208.3" y="211.7">2</text>
<text x="372" y="210.3">10R</text>
<text x="402.4" y="215.4">10R</text>
<text x="164" y="216.8">3</text>
<text x="167.5" y="220.7">FSM8JH</text>
<text x="177.9" y="216.8">1</text>
<text x="194.5" y="216.8">3</text>
<text x="198" y="220.7">FSM8JH</text>
<text x="208.3" y="216.8">1</text>
<text x="214.8" y="219.4">4</text>
<text x="228.7" y="219.4">2</text>
<text x="232.6" y="221.9">4</text>
<text x="246.4" y="221.9">2</text>
<text x="341.3" y="219.8" transform="rotate(-90 341.3 219.8)">9</text>
<text x="343.8" y="219.8" transform="rotate(-90 343.8 219.8)">16</text>
<text x="346.4" y="219.8" transform="rotate(-90 346.4 219.8)">15</text>
<text x="348.9" y="219.8" transform="rotate(-90 348.9 219.8)">14</text>
<text x="351.4" y="219.8" transform="rotate(-90 351.4 219.8)">13</text>
<text x="354" y="219.8" transform="rotate(-90 354 219.8)">12</text>
<text x="356.5" y="219.8" transform="rotate(-90 356.5 219.8)">11</text>
<text x="359.1" y="219.8" transform="rotate(-90 359.1 219.8)">10</text>
<text x="372" y="217.9">10R</text>
<text x="214.8" y="224.4">3</text>
<text x="228.7" y="224.4">1</text>
<text x="232.6" y="227">3</text>
<text x="246.4" y="227">1</text>
<text x="345" y="226.2" transform="rotate(-90 345 226.2)">1C</text>
<text x="347.6" y="226.3" transform="rotate(-90 347.6 226.3)">2C</text>
<text x="350.1" y="226.3" transform="rotate(-90 350.1 226.3)">3C</text>
<text x="352.6" y="226.3" transform="rotate(-90 352.6 226.3)">4C</text>
<text x="355.2" y="226.3" transform="rotate(-90 355.2 226.3)">5C</text>
<text x="357.7" y="226.2" transform="rotate(-90 357.7 226.2)">6C</text>
<text x="360.3" y="226.3" transform="rotate(-90 360.3 226.3)">7C</text>
<text x="363.5" y="227.9">ULN2003A</text>
<text x="402.4" y="223">10R</text>
<text x="435.3" y="222.3" transform="rotate(-90 435.3 222.3)">9</text>
<text x="437.8" y="222.3" transform="rotate(-90 437.8 222.3)">16</text>
<text x="440.3" y="222.3" transform="rotate(-90 440.3 222.3)">15</text>
<text x="442.9" y="222.3" transform="rotate(-90 442.9 222.3)">14</text>
<text x="445.4" y="222.3" transform="rotate(-90 445.4 222.3)">13</text>
<text x="448" y="222.3" transform="rotate(-90 448 222.3)">12</text>
<text x="450.5" y="222.3" transform="rotate(-90 450.5 222.3)">11</text>
<text x="453" y="222.3" transform="rotate(-90 453 222.3)">10</text>
<text x="218.3" y="228.3">FSM8JH</text>
<text x="236.1" y="230.9">FSM8JH</text>
<text x="342.5" y="228.6" transform="rotate(-90 342.5 228.6)">COM</text>
<text x="370" y="229.5">R2(2)</text>
<text x="402.4" y="230.6">10R</text>
<text x="436.5" y="231.1" transform="rotate(-90 436.5 231.1)">COM</text>
<text x="439" y="228.8" transform="rotate(-90 439 228.8)">1C</text>
<text x="441.5" y="228.8" transform="rotate(-90 441.5 228.8)">2C</text>
<text x="444.1" y="228.8" transform="rotate(-90 444.1 228.8)">3C</text>
<text x="446.6" y="228.8" transform="rotate(-90 446.6 228.8)">4C</text>
<text x="449.2" y="228.8" transform="rotate(-90 449.2 228.8)">5C</text>
<text x="451.7" y="228.8" transform="rotate(-90 451.7 228.8)">6C</text>
<text x="454.2" y="228.8" transform="rotate(-90 454.2 228.8)">7C</text>
<text x="457.5" y="230.5">ULN2003A</text>
<text x="164" y="239.7">3</text>
<text x="164" y="234.6">4</text>
<text x="177.9" y="239.7">1</text>
<text x="177.9" y="234.6">2</text>
<text x="194.5" y="237.1">4</text>
<text x="208.3" y="237.1">2</text>
<text x="345" y="236.2" transform="rotate(-90 345 236.2)">1B</text>
<text x="347.6" y="236.3" transform="rotate(-90 347.6 236.3)">2B</text>
<text x="350.1" y="236.3" transform="rotate(-90 350.1 236.3)">3B</text>
<text x="352.6" y="236.3" transform="rotate(-90 352.6 236.3)">4B</text>
<text x="355.2" y="236.3" transform="rotate(-90 355.2 236.3)">5B</text>
<text x="357.7" y="236.2" transform="rotate(-90 357.7 236.2)">6B</text>
<text x="360.3" y="236.3" transform="rotate(-90 360.3 236.3)">7B</text>
<text x="402.4" y="238.2">10R</text>
<text x="439" y="238.8" transform="rotate(-90 439 238.8)">1B</text>
<text x="441.5" y="238.8" transform="rotate(-90 441.5 238.8)">2B</text>
<text x="444" y="238.8" transform="rotate(-90 444 238.8)">3B</text>
<text x="446.6" y="238.8" transform="rotate(-90 446.6 238.8)">4B</text>
<text x="449.2" y="238.8" transform="rotate(-90 449.2 238.8)">5B</text>
<text x="451.7" y="238.8" transform="rotate(-90 451.7 238.8)">6B</text>
<text x="454.2" y="238.8" transform="rotate(-90 454.2 238.8)">7B</text>
<text x="167.5" y="243.6">FSM8JH</text>
<text x="194.5" y="242.2">3</text>
<text x="208.3" y="242.2">1</text>
<text x="343.8" y="241.2" transform="rotate(-90 343.8 241.2)">1</text>
<text x="346.4" y="241.2" transform="rotate(-90 346.4 241.2)">2</text>
<text x="348.9" y="241.2" transform="rotate(-90 348.9 241.2)">3</text>
<text x="351.4" y="241.2" transform="rotate(-90 351.4 241.2)">4</text>
<text x="354" y="241.2" transform="rotate(-90 354 241.2)">5</text>
<text x="356.5" y="241.2" transform="rotate(-90 356.5 241.2)">6</text>
<text x="359.1" y="241.2" transform="rotate(-90 359.1 241.2)">7</text>
<text x="437.8" y="243.8" transform="rotate(-90 437.8 243.8)">1</text>
<text x="440.3" y="243.7" transform="rotate(-90 440.3 243.7)">2</text>
<text x="442.9" y="243.8" transform="rotate(-90 442.9 243.8)">3</text>
<text x="445.4" y="243.8" transform="rotate(-90 445.4 243.8)">4</text>
<text x="448" y="243.8" transform="rotate(-90 448 243.8)">5</text>
<text x="450.5" y="243.8" transform="rotate(-90 450.5 243.8)">6</text>
<text x="453" y="243.7" transform="rotate(-90 453 243.7)">7</text>
<text x="198" y="246.1">FSM8JH</text>
<text x="153.7" y="258.4">100</text>
<text x="163.8" y="258.4">100</text>
<text x="176.5" y="258.4">100</text>
<text x="186.7" y="258.4">100</text>
<text x="196.8" y="258.4">100</text>
<text x="209.5" y="263.5">100</text>
<text x="141.4" y="272.6">R9(1)</text>
</g>
</svg>
